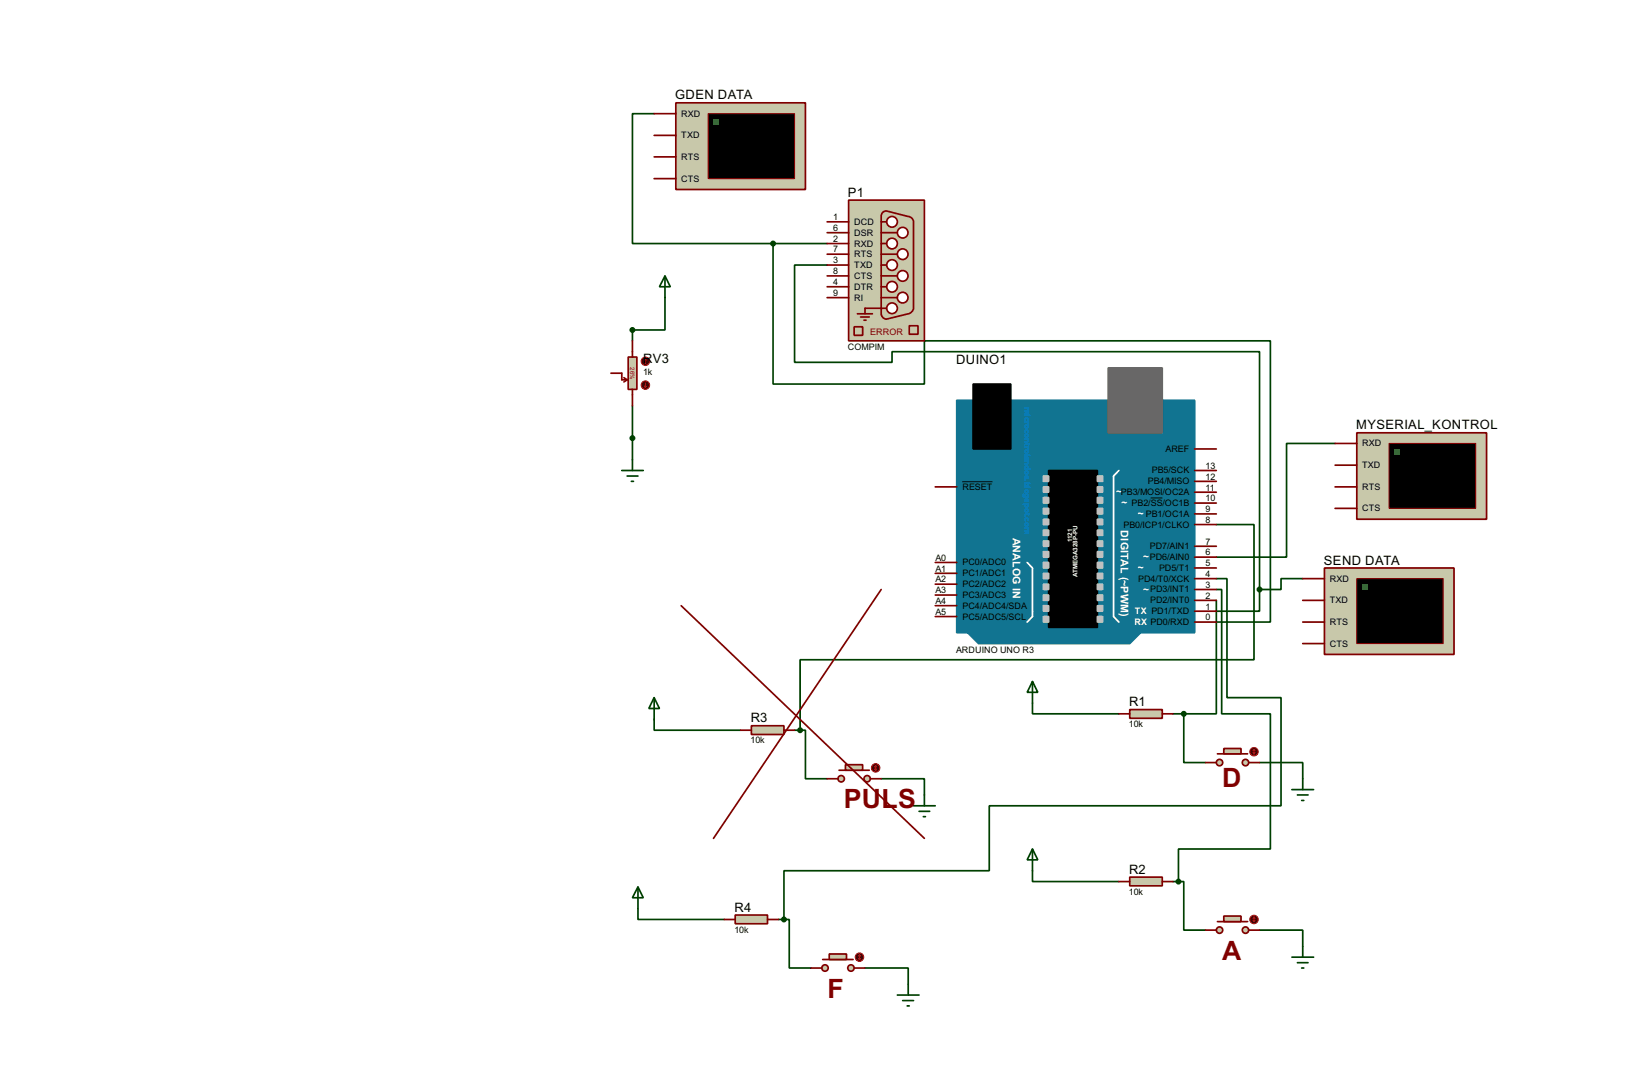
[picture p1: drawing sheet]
<svg xmlns="http://www.w3.org/2000/svg" width="383mm" height="256mm" viewBox="0 0 383 256" stroke-linecap="round" stroke-linejoin="round" font-family="sans-serif">
<g fill="none" stroke="#004000" stroke-width=".4">
<path d="M153.7 26.7h-5.1v30.5h33.1M181.7 57.2v33h35.5v-10.1h81.3v66h-12.7M181.7 57.2h12.7M156.3 69.9v7.6h-7.7v2.6M194.4 62.3h-7.7v22.8h22.9v-2.5h86.4v55.9M148.6 95.3v12.7M313.7 104.2h-11.4v26.7h-16.5M285.8 138.5h1.3v29.2h11.4v31.7h-21.6v7.7M285.8 123.2h8.9v31.8h-106.7v16.5M285.8 135.9h2.5v28h12.7v25.4h-68.5v15.2h-48.3v11.5M296 138.5v5.1h-10.2M306.1 135.9h-5.1v2.6h-5"/>
<path d="M285.8 141v26.7h-7.6M153.7 169v2.5h20.3M186.7 171.5h1.3M188 171.5h1.3v11.4h5.1M242.6 165.2v2.5h20.3M275.6 167.7h2.6M278.2 167.7v11.4h5.1M296 179.1h10.1v3.8M207.1 182.9h10.1v3.8M149.9 213.4v2.6h20.3M182.9 216h1.3M184.2 216h1.3v11.4h5.1"/>
<path d="M242.6 204.5v2.6h20.3M275.6 207.1h1.3M276.9 207.1h1.3v11.4h5.1M296 218.5h10.1v3.8M203.3 227.4h10.1v3.8"/>
</g>
<path d="M227.4 148.6h40.6l-2.5 2.6h-35.6z" fill-rule="evenodd" fill="#117491" stroke="#117491" stroke-width=".4"/>
<path d="M224.8 94h55.9v54.6h-55.9z" fill="#117491" stroke="#117491" stroke-width=".4"/>
<path d="M260.4 86.4h12.7v15.3h-12.7z" fill="#686767" stroke="#686767" stroke-width=".4"/>
<path d="M228.7 90.2h8.8v15.3h-8.8zM246.4 110.5h11.5v36.9h-11.5z" fill="#000" stroke="#000" stroke-width=".4"/>
<path d="M262.9 110.5l-1.2 1.3v33l1.2 1.3M241.4 132.1l1.2 1.3v11.4l-1.2 1.3" fill="none" stroke="#fff" stroke-width=".4"/>
<g fill="#c0c0c0" stroke="#c0c0c0" stroke-width=".4">
<path d="M257.9 111.8h1.2v1.3h-1.2z"/>
<path d="M257.9 114.4h1.2v1.2h-1.2z"/>
<path d="M257.9 116.9h1.2v1.3h-1.2z"/>
<path d="M257.9 119.4h1.2v1.3h-1.2z"/>
<path d="M257.9 122h1.2v1.2h-1.2z"/>
<path d="M257.9 124.5h1.2v1.3h-1.2z"/>
<path d="M257.9 127.1h1.2v1.2h-1.2z"/>
<path d="M257.9 129.6h1.2v1.3h-1.2z"/>
<path d="M257.9 132.1h1.2v1.3h-1.2z"/>
<path d="M257.9 134.7h1.2v1.2h-1.2z"/>
<path d="M257.9 137.2h1.2v1.3h-1.2z"/>
<path d="M257.9 139.8h1.2v1.2h-1.2z"/>
<path d="M257.9 142.3h1.2v1.3h-1.2z"/>
<path d="M257.9 144.8h1.2v1.3h-1.2z"/>
<path d="M245.2 111.8h1.2v1.3h-1.2z"/>
<path d="M245.2 114.4h1.2v1.2h-1.2z"/>
<path d="M245.2 116.9h1.2v1.3h-1.2z"/>
<path d="M245.2 119.4h1.2v1.3h-1.2z"/>
<path d="M245.2 122h1.2v1.2h-1.2z"/>
<path d="M245.2 124.5h1.2v1.3h-1.2z"/>
<path d="M245.2 127.1h1.2v1.2h-1.2z"/>
<path d="M245.2 129.6h1.2v1.3h-1.2z"/>
<path d="M245.2 132.1h1.2v1.3h-1.2z"/>
<path d="M245.2 134.7h1.2v1.2h-1.2z"/>
<path d="M245.2 137.2h1.2v1.3h-1.2z"/>
<path d="M245.2 139.8h1.2v1.2h-1.2z"/>
<path d="M245.2 142.3h1.2v1.3h-1.2z"/>
<path d="M245.2 144.8h1.2v1.3h-1.2z"/>
</g>
<g fill="none" stroke="#800000" stroke-width=".4">
<path d="M219.8 114.4h5M280.7 118.2h5.1M280.7 115.6h5.1M280.7 113.1h5.1M280.7 110.5h5.1M280.7 105.5h5.1M219.8 139.8h5M219.8 137.2h5M219.8 134.7h5M219.8 132.1h5M280.7 138.5h5.1M280.7 135.9h5.1"/>
<path d="M280.7 133.4h5.1M280.7 130.9h5.1M280.7 128.3h5.1M280.7 123.2h5.1M280.7 120.7h5.1M219.8 144.8h5M219.8 142.3h5M280.7 146.1h5.1M280.7 143.6h5.1M280.7 141h5.1"/>
</g>
<path d="M226.1 113.2h7.1M270.4 117h2.8" fill="none" stroke="#000" stroke-width=".23"/>
<path d="M147.6 83.9h2.1v7.6h-2.1z" fill="#c8c8aa" stroke="#800000" stroke-width=".4"/>
<path d="M143.6 87.7h2.5v1.5h1.3M146.6 88.7l.8 .5M147.4 89.2l-.8 .5M148.6 80.1v3.8M148.6 91.5v3.8" fill="none" stroke="#800000" stroke-width=".4"/>
<circle cx="151.6" cy="84.9" r="1" fill="#400000" stroke="#f00" stroke-width=".23"/>
<path d="M151.7 84.4l.2 .2M151.7 84.4l-.3 .2M151.7 84.4v1" fill="none" stroke="#f00" stroke-width=".23"/>
<circle cx="151.6" cy="90.5" r="1" fill="#400000" stroke="#f00" stroke-width=".23"/>
<path d="M151.4 90.7l.3 .3M151.7 90v1M151.9 90.7l-.2 .3" fill="none" stroke="#f00" stroke-width=".23"/>
<path d="M156.3 64.8l1.2 2.6h-2.5zM156.3 64.8v5.1M146.1 110.5h5.1M147.4 111.8h2.5M148.4 113.1h.5M148.6 108v2.5" fill="none" stroke="#004000" stroke-width=".4"/>
<g fill="#004000" stroke="#004000" stroke-width=".4">
<circle cx="148.6" cy="77.5" r=".5"/>
<circle cx="148.6" cy="102.9" r=".5"/>
</g>
<path d="M158.8 24.2h30.5v20.3h-30.5z" fill="#c8c8aa" stroke="#800000" stroke-width=".4"/>
<path d="M166.4 26.7h20.3v15.3h-20.3z" fill="#000" stroke="#800000" stroke-width=".25"/>
<path d="M167.7 28h1.3v1.3h-1.3z" fill="#0f0"/>
<path d="M153.7 26.7h5.1M153.7 36.9h5.1M153.7 31.8h5.1M153.7 42h5.1" fill="none" stroke="#800000" stroke-width=".4"/>
<path d="M199.4 47h17.8v33.1h-17.8z" fill="#c8c8aa" stroke="#800000" stroke-width=".4"/>
<path d="M207.5 49.8l.8-.2 5.1 1.3a1.35 1.35 0 0 1 1.3 1.2v20.3a1.59 1.59 0 0 1-1.3 1.3l-5.1 1.3a1.33 1.33 0 0 1-1.2-1.3v-22.8v-.5z" fill-rule="evenodd" fill="#c8c8aa" stroke="#800000" stroke-width=".4"/>
<g fill="#feffff" stroke="#800000" stroke-width=".4">
<circle cx="209.6" cy="52.1" r="1.25"/>
<circle cx="212.1" cy="54.7" r="1.25"/>
<circle cx="209.6" cy="57.2" r="1.25"/>
<circle cx="212.1" cy="59.7" r="1.25"/>
<circle cx="209.6" cy="62.3" r="1.25"/>
<circle cx="212.1" cy="64.8" r="1.25"/>
<circle cx="209.6" cy="67.4" r="1.25"/>
<circle cx="212.1" cy="69.9" r="1.25"/>
<circle cx="209.6" cy="72.4" r="1.25"/>
</g>
<path d="M207.1 52.1h1.2M207.1 54.7h3.8M207.1 57.2h1.2M207.1 59.7h3.8M201.5 73.7h3.5M202.2 74.5h2.1M203 75.2h.5M207.1 62.3h1.2M207.1 64.8h3.8M207.1 67.4h1.2M207.1 69.9h3.8M208.3 72.4h-5v1.3" fill="none" stroke="#800000" stroke-width=".4"/>
<g fill="#c8c8aa" stroke="#800000" stroke-width=".4">
<path d="M213.7 76.5h2v2h-2z"/>
<path d="M200.7 76.8h2v2h-2z"/>
</g>
<path d="M194.4 57.2h5M194.4 59.7h5M194.4 54.7h5M194.4 52.1h5M194.4 62.3h5M194.4 64.8h5M194.4 67.4h5M194.4 69.9h5" fill="none" stroke="#800000" stroke-width=".4"/>
<circle cx="181.6" cy="57.2" r=".5" fill="#004000" stroke="#004000" stroke-width=".4"/>
<path d="M311.2 133.4h30.5v20.3h-30.5z" fill="#c8c8aa" stroke="#800000" stroke-width=".4"/>
<path d="M318.8 135.9h20.3v15.3h-20.3z" fill="#000" stroke="#800000" stroke-width=".25"/>
<path d="M320.1 137.2h1.3v1.3h-1.3z" fill="#0f0"/>
<path d="M306.1 135.9h5.1M306.1 146.1h5.1M306.1 141h5.1M306.1 151.2h5.1" fill="none" stroke="#800000" stroke-width=".4"/>
<circle cx="295.9" cy="138.5" r=".5" fill="#004000" stroke="#004000" stroke-width=".4"/>
<path d="M318.8 101.7h30.5v20.3h-30.5z" fill="#c8c8aa" stroke="#800000" stroke-width=".4"/>
<path d="M326.4 104.2h20.4v15.2h-20.4z" fill="#000" stroke="#800000" stroke-width=".25"/>
<path d="M327.7 105.5h1.3v1.2h-1.3z" fill="#0f0"/>
<path d="M313.7 104.2h5.1M313.7 114.4h5.1M313.7 109.3h5.1M313.7 119.4h5.1" fill="none" stroke="#800000" stroke-width=".4"/>
<path d="M265.5 166.7h7.6v2h-7.6z" fill="#c8c8aa" stroke="#800000" stroke-width=".4"/>
<path d="M262.9 167.7h2.6M273.1 167.7h2.5" fill="none" stroke="#800000" stroke-width=".4"/>
<g fill="#c8c8aa" stroke="#800000" stroke-width=".4">
<circle cx="292.6" cy="179.1" r=".75"/>
<circle cx="286.5" cy="179.1" r=".75"/>
</g>
<path d="M286.1 177.1h7.1" fill="none" stroke="#800000" stroke-width=".4"/>
<path d="M287.6 175.8h4v1.3h-4z" fill="#c8c8aa" stroke="#800000" stroke-width=".4"/>
<path d="M283.3 179.1h2.5M293.4 179.1h2.6" fill="none" stroke="#800000" stroke-width=".4"/>
<circle cx="294.6" cy="176.6" r="1" fill="#400000" stroke="#f00" stroke-width=".23"/>
<path d="M294.4 176.8l.3 .3M294.7 176.1v1M294.7 176.1l-.3 .2M294.7 176.1l.2 .2M294.9 176.8l-.2 .3" fill="none" stroke="#f00" stroke-width=".23"/>
<path d="M242.6 160.1l1.3 2.5h-2.5zM242.6 160.1v5.1M303.6 185.5h5.1M304.9 186.7h2.5M305.9 188h.5M306.1 182.9v2.6" fill="none" stroke="#004000" stroke-width=".4"/>
<path d="M265.5 206h7.6v2.1h-7.6z" fill="#c8c8aa" stroke="#800000" stroke-width=".4"/>
<path d="M262.9 207.1h2.6M273.1 207.1h2.5" fill="none" stroke="#800000" stroke-width=".4"/>
<g fill="#c8c8aa" stroke="#800000" stroke-width=".4">
<circle cx="292.6" cy="218.5" r=".75"/>
<circle cx="286.5" cy="218.5" r=".75"/>
</g>
<path d="M286.1 216.5h7.1" fill="none" stroke="#800000" stroke-width=".4"/>
<path d="M287.6 215.2h4v1.3h-4z" fill="#c8c8aa" stroke="#800000" stroke-width=".4"/>
<path d="M283.3 218.5h2.5M293.4 218.5h2.6" fill="none" stroke="#800000" stroke-width=".4"/>
<circle cx="294.6" cy="216" r="1" fill="#400000" stroke="#f00" stroke-width=".23"/>
<path d="M294.4 216.2l.3 .3M294.7 215.4v1.1M294.7 215.4l-.3 .3M294.7 215.4l.2 .3M294.9 216.2l-.2 .3" fill="none" stroke="#f00" stroke-width=".23"/>
<path d="M242.6 199.4l1.3 2.6h-2.5zM242.6 199.4v5.1M303.6 224.8h5.1M304.9 226.1h2.5M305.9 227.4h.5M306.1 222.3v2.5" fill="none" stroke="#004000" stroke-width=".4"/>
<circle cx="276.9" cy="207.1" r=".5" fill="#004000" stroke="#004000" stroke-width=".4"/>
<path d="M176.6 170.5h7.6v2h-7.6z" fill="#c8c8aa" stroke="#800000" stroke-width=".4"/>
<path d="M174 171.5h2.6M184.2 171.5h2.5" fill="none" stroke="#800000" stroke-width=".4"/>
<g fill="#c8c8aa" stroke="#800000" stroke-width=".4">
<circle cx="203.7" cy="182.9" r=".75"/>
<circle cx="197.6" cy="182.9" r=".75"/>
</g>
<path d="M197.2 180.9h7.1" fill="none" stroke="#800000" stroke-width=".4"/>
<path d="M198.7 179.6h4v1.3h-4z" fill="#c8c8aa" stroke="#800000" stroke-width=".4"/>
<path d="M194.4 182.9h2.5M204.5 182.9h2.6" fill="none" stroke="#800000" stroke-width=".4"/>
<circle cx="205.7" cy="180.4" r="1" fill="#400000" stroke="#f00" stroke-width=".23"/>
<path d="M205.8 179.9v1M205.8 179.9l-.3 .2M205.8 179.9l.2 .2M205.5 180.6l.3 .3M206 180.6l-.2 .3" fill="none" stroke="#f00" stroke-width=".23"/>
<path d="M153.7 163.9l1.3 2.5h-2.5zM153.7 163.9v5.1M214.7 189.3h5.1M216 190.6h2.5M217 191.8h.5M217.2 186.7v2.6" fill="none" stroke="#004000" stroke-width=".4"/>
<circle cx="188" cy="171.5" r=".5" fill="#004000" stroke="#004000" stroke-width=".4"/>
<path d="M172.8 214.9h7.6v2.1h-7.6z" fill="#c8c8aa" stroke="#800000" stroke-width=".4"/>
<path d="M170.2 216h2.6M180.4 216h2.5" fill="none" stroke="#800000" stroke-width=".4"/>
<g fill="#c8c8aa" stroke="#800000" stroke-width=".4">
<circle cx="199.9" cy="227.4" r=".75"/>
<circle cx="193.8" cy="227.4" r=".75"/>
</g>
<path d="M193.3 225.4h7.2" fill="none" stroke="#800000" stroke-width=".4"/>
<path d="M194.9 224.1h4v1.3h-4z" fill="#c8c8aa" stroke="#800000" stroke-width=".4"/>
<path d="M190.6 227.4h2.5M200.7 227.4h2.6" fill="none" stroke="#800000" stroke-width=".4"/>
<circle cx="201.9" cy="224.8" r="1" fill="#400000" stroke="#f00" stroke-width=".23"/>
<path d="M201.7 225.1l.3 .3M202 224.3v1.1M202 224.3l-.3 .3M202 224.3l.2 .3M202.2 225.1l-.2 .3" fill="none" stroke="#f00" stroke-width=".23"/>
<path d="M149.9 208.3l1.3 2.6h-2.6zM149.9 208.3v5.1M210.9 233.7h5.1M212.1 235h2.6M213.2 236.3h.5M213.4 231.2v2.5" fill="none" stroke="#004000" stroke-width=".4"/>
<g fill="#004000" stroke="#004000" stroke-width=".4">
<circle cx="184.2" cy="216" r=".5"/>
<circle cx="278.1" cy="167.7" r=".5"/>
</g>
<path d="M207.1 138.5l-39.4 58.4M160.1 142.3l57.1 54.6" fill="none" stroke="#800000" stroke-width=".4"/>
<g font-size="7" fill="#800000">
<text x="287.2" y="184.8">D</text>
<text x="198.3" y="189.9">PULS</text>
<text x="287.2" y="225.4">A</text>
<text x="194.5" y="234.3">F</text>
</g>
<g font-size="3.4">
<text x="158.7" y="23.3">GDEN DATA</text>
<text x="199.3" y="46.2">P1</text>
<text x="151.2" y="85.2">RV3</text>
<text x="224.7" y="85.6">DUINO1</text>
<text x="318.7" y="100.9">MYSERIAL_KONTROL</text>
<text x="311.1" y="132.6">SEND DATA</text>
<text x="265.3" y="165.9">R1</text>
<text x="176.4" y="169.7">R3</text>
<text x="265.3" y="205.2">R2</text>
<text x="172.6" y="214.1">R4</text>
</g>
<g font-size="2.8" fill="#fff">
<text x="263.3" y="124.6" transform="rotate(90 263.3 124.6)">DIGITAL (~PWM)</text>
<text x="238" y="126.2" transform="rotate(90 238 126.2)">ANALOG IN</text>
</g>
<g font-size="2.7" fill="#fff">
<text x="262.3" y="116.4">~</text>
<text x="263.6" y="118.9">~</text>
<text x="267.4" y="121.5">~</text>
<text x="268.6" y="131.6">~</text>
<text x="267.4" y="134.2">~</text>
<text x="268.6" y="139.2">~</text>
</g>
<g font-size="2.4">
<text x="160.1" y="27.4">RXD</text>
<text x="160.1" y="32.5">TXD</text>
<text x="160.1" y="37.5">RTS</text>
<text x="160.1" y="42.7">CTS</text>
<text x="195.8" y="51.7">1</text>
<text x="200.7" y="52.8">DCD</text>
<text x="195.8" y="56.8">2</text>
<text x="195.8" y="59.3">7</text>
<text x="195.8" y="54.3">6</text>
<text x="200.7" y="57.9">RXD</text>
<text x="200.7" y="55.4">DSR</text>
<text x="195.8" y="61.9">3</text>
<text x="195.8" y="64.4">8</text>
<text x="200.7" y="62.9">TXD</text>
<text x="200.7" y="65.5">CTS</text>
<text x="200.7" y="60.4">RTS</text>
<text x="195.8" y="67">4</text>
<text x="195.8" y="69.5">9</text>
<text x="200.7" y="68.1">DTR</text>
<text x="200.7" y="70.6">RI</text>
<text x="199.2" y="82.2">COMPIM</text>
<text x="151.1" y="88.1">1k</text>
<text x="273.8" y="106.2">AREF</text>
<text x="320.1" y="104.9">RXD</text>
<text x="269.7" y="113.8">PB4/MISO</text>
<text x="270.6" y="111.2">PB5/SCK</text>
<text x="283.3" y="112.7">12</text>
<text x="283.3" y="110.1">13</text>
<text x="320.1" y="110">TXD</text>
<text x="226.1" y="115.1">RESET</text>
<text x="263.4" y="116.3">PB3/MOSI/OC2A</text>
<text x="265.9" y="118.9">PB2/SS/OC1B</text>
<text x="283.3" y="117.8">10</text>
<text x="283.3" y="115.2">11</text>
<text x="320.1" y="115.1">RTS</text>
<text x="264" y="123.9">PB0/ICP1/CLKO</text>
<text x="269.2" y="121.4">PB1/OC1A</text>
<text x="283.3" y="122.8">8</text>
<text x="283.3" y="120.3">9</text>
<text x="320.1" y="120.1">CTS</text>
<text x="219.8" y="131.7">A0</text>
<text x="270.2" y="131.6">PD6/AIN0</text>
<text x="270.2" y="129">PD7/AIN1</text>
<text x="283.3" y="130.5">6</text>
<text x="283.3" y="127.9">7</text>
<text x="219.8" y="136.8">A2</text>
<text x="219.8" y="134.3">A1</text>
<text x="226.1" y="137.9">PC2/ADC2</text>
<text x="226.1" y="135.4">PC1/ADC1</text>
<text x="226.1" y="132.8">PC0/ADC0</text>
<text x="267.4" y="136.6">PD4/T0/XCK</text>
<text x="272.3" y="134.1">PD5/T1</text>
<text x="283.3" y="135.5">4</text>
<text x="283.3" y="133">5</text>
<text x="312.5" y="136.6">RXD</text>
<text x="219.8" y="141.9">A4</text>
<text x="219.8" y="139.4">A3</text>
<text x="226.1" y="143">PC4/ADC4/SDA</text>
<text x="226.1" y="140.5">PC3/ADC3</text>
<text x="270.2" y="141.7">PD2/INT0</text>
<text x="270.2" y="139.2">PD3/INT1</text>
<text x="283.3" y="143.2">1</text>
<text x="283.3" y="140.6">2</text>
<text x="283.3" y="138.1">3</text>
<text x="312.5" y="141.7">TXD</text>
<text x="219.8" y="144.4">A5</text>
<text x="226.1" y="145.5">PC5/ADC5/SCL</text>
<text x="283.3" y="145.7">0</text>
<text x="312.5" y="146.8">RTS</text>
<text x="224.6" y="153.3">ARDUINO UNO R3</text>
<text x="312.5" y="151.9">CTS</text>
<text x="265.3" y="170.8">10k</text>
<text x="176.4" y="174.6">10k</text>
<text x="265.3" y="210.2">10k</text>
<text x="172.6" y="219.1">10k</text>
</g>
<text font-size="2.4" fill="#800000" x="204.5" y="78.7">ERROR</text>
<g font-size="2.4" fill="#fff">
<text x="266.6" y="146.8">RX PD0/RXD</text>
<text x="266.7" y="144.3">TX PD1/TXD</text>
</g>
<text font-size="2.2" fill="#0085e8" x="240.7" y="95.7" transform="rotate(90 240.7 95.7)">microcontrolandos.blogspot.com</text>
<g font-size="1.7" fill="#fff">
<text x="251.9" y="127.3" transform="rotate(-90 251.9 127.3)">1121</text>
<text x="253.2" y="135.6" transform="rotate(-90 253.2 135.6)">ATMEGA328P-PU</text>
</g>
<text font-size="1.6" fill="#c00000" x="148.1" y="86.2" transform="rotate(90 148.1 86.2)">26%</text>
</svg>
